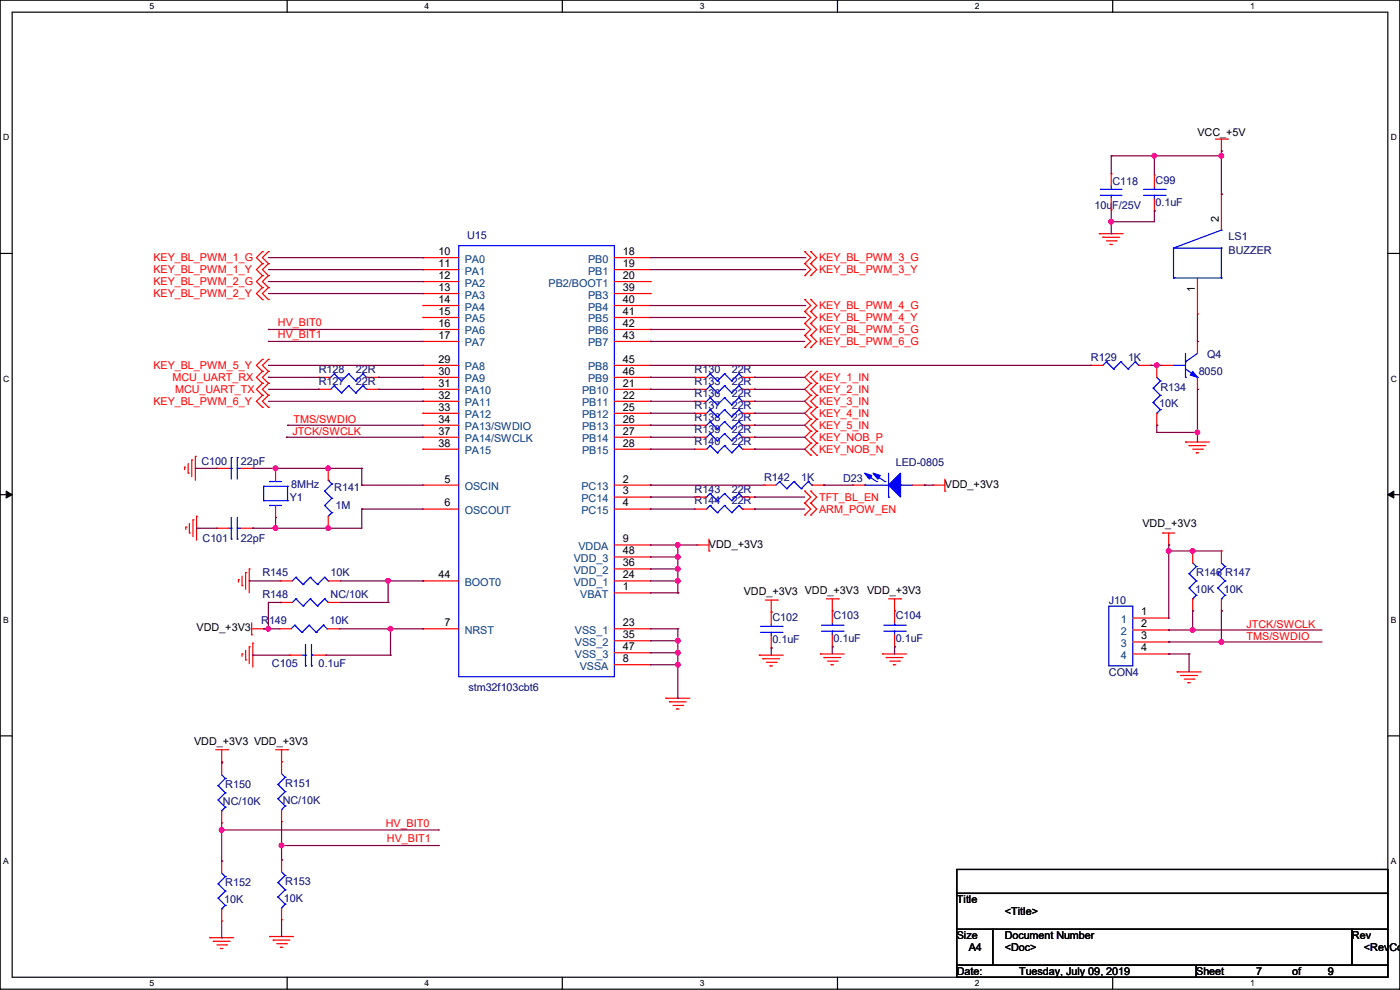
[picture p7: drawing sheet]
<svg xmlns="http://www.w3.org/2000/svg" width="297mm" height="210mm" viewBox="0 0 297 210" stroke-linecap="round" stroke-linejoin="round" font-family="sans-serif">
<path d="M0 0h297v209.8h-297zM2.6 2.6h291.8v204.7h-291.8z" fill="none" stroke="#000" stroke-width=".25"/>
<g fill="#fff">
<path d="M31.7 .3h1v2h-1z"/>
<path d="M31.7 207.6h1v1.9h-1z"/>
</g>
<path d="M60.9 0v2.6M60.9 207.3v2.5" fill="none" stroke="#000" stroke-width=".25"/>
<g fill="#fff">
<path d="M90.1 .3h1v2h-1z"/>
<path d="M90.1 207.6h1v1.9h-1z"/>
</g>
<path d="M119.3 0v2.6M119.3 207.3v2.5" fill="none" stroke="#000" stroke-width=".25"/>
<g fill="#fff">
<path d="M148.5 .3h.9v2h-.9z"/>
<path d="M148.5 207.6h.9v1.9h-.9z"/>
</g>
<path d="M177.7 0v2.6M177.7 207.3v2.5" fill="none" stroke="#000" stroke-width=".25"/>
<g fill="#fff">
<path d="M206.8 .3h1v2h-1z"/>
<path d="M206.8 207.6h1v1.9h-1z"/>
</g>
<path d="M236.1 0v2.6M236.1 207.3v2.5" fill="none" stroke="#000" stroke-width=".25"/>
<g fill="#fff">
<path d="M265.2 .3h1v2h-1z"/>
<path d="M265.2 207.6h1v1.9h-1z"/>
<path d="M.7 28.2h1.2v1.9h-1.2z"/>
<path d="M295.1 28.2h1.2v1.9h-1.2z"/>
<path d="M.7 79.3h1.2v2h-1.2z"/>
<path d="M295.1 79.3h1.2v2h-1.2z"/>
</g>
<path d="M0 53.8h2.6M294.4 53.8h2.6" fill="none" stroke="#000" stroke-width=".25"/>
<g fill="#fff">
<path d="M.7 130.5h1.2v2h-1.2z"/>
<path d="M295.1 130.5h1.1v2h-1.1z"/>
</g>
<path d="M0 104.9h2.6M294.4 104.9h2.6" fill="none" stroke="#000" stroke-width=".25"/>
<path d="M1.3 104.2l1.3 .7-1.3 .8zM294.4 104.9l1.3-.7v1.5z" fill="#000" stroke="#000" stroke-width=".21"/>
<g fill="#fff">
<path d="M.7 181.7h1.2v2h-1.2z"/>
<path d="M295.1 181.7h1.1v2h-1.1z"/>
</g>
<path d="M0 156.1h2.6M294.4 156.1h2.6M203 184.4h91.4v5.1h-91.4zM203 189.5h91.4v7.6h-91.4zM203 197.1h7.6v7.7h-7.6zM210.6 197.1h76.2v7.7h-76.2zM286.8 197.1h7.6v7.7h-7.6zM203 204.8h50.8v2.5h-50.8zM253.8 204.8h40.6v2.5h-40.6z" fill="none" stroke="#000" stroke-width=".25"/>
<g fill="none" stroke="#f00" stroke-width=".25">
<path d="M235.8 36.9h.1M235.8 36.9v2.5M244.9 37.1h.1M244.9 37.1v2.6M257.9 29.5h2.5M259.1 32h.1M259.1 29.5v2.5M260.4 29.5h.1M55.7 53.4h.1M55.7 55.9h.1M55.7 58.5h.1M55.7 53.4l-1.3 1.3 1.3 1.2"/>
<path d="M55.7 55.9l-1.3 1.3 1.3 1.3M55.7 58.5l-1.3 1.2 1.3 1.3M56.9 53.4h.1M56.9 55.9h.1M56.9 58.5h.1M56.9 53.4l-1.2 1.3 1.2 1.2M56.9 55.9l-1.2 1.3 1.2 1.3M56.9 58.5l-1.2 1.2 1.2 1.3M89.7 54.7h.1M89.7 57.2h.1M89.7 59.7h.1M89.7 54.7h7.6"/>
<path d="M89.7 57.2h7.6M89.7 59.7h7.6M130.3 54.7h7.7M130.3 57.2h7.7M130.3 59.7h7.7M138 54.7h.1M138 57.2h.1M138 59.7h.1M170.7 53.4h.1M170.7 55.9h.1M170.7 58.5h.1M170.7 53.4l1.3 1.3-1.3 1.2"/>
<path d="M170.7 55.9l1.3 1.3-1.3 1.3M172 53.4h.1M172 55.9h.1M172 58.5h.1M172 53.4l1.3 1.3-1.3 1.2M172 55.9l1.3 1.3-1.3 1.3M233.2 49.6h.1M233.2 49.6h5.1M234 50.3h.1M234 50.3h3.5M234.7 51.1h2.1M235.5 51.9h.1"/>
<path d="M235.5 51.9h.5M235.8 44.5h.1M235.8 42v2.5M236.8 51.1h.1M244.9 44.7h.1M244.9 42.2v2.5M254 59v7.6M259.1 41.2h.1M259.1 41.2v7.6M55.7 61h.1M55.7 63.5h.1M55.7 76.2h.1"/>
<path d="M55.7 78.8h.1M55.7 61l-1.3 1.3 1.3 1.2M55.7 76.2l-1.3 1.3 1.3 1.3M55.7 78.8l-1.3 1.3 1.3 1.2M56.9 61h.1M56.9 63.5h.1M56.9 76.2h.1M56.9 78.8h.1M56.9 61l-1.2 1.3 1.2 1.2M56.9 76.2l-1.2 1.3 1.2 1.3M56.9 78.8l-1.2 1.3 1.2 1.2M89.7 62.3h.1"/>
<path d="M89.7 64.8h.1M89.7 67.4h.1M89.7 69.9h.1M89.7 72.4h.1M89.7 77.5h.1M89.7 62.3h7.6M89.7 64.8h7.6M89.7 67.4h7.6M89.7 69.9h7.6M89.7 72.4h7.6M89.7 77.5h7.6M130.3 62.3h7.7"/>
<path d="M130.3 64.8h7.7M130.3 67.4h7.7M130.3 69.9h7.7M130.3 72.4h7.7M130.3 77.5h7.7M138 62.3h.1M138 64.8h.1M138 67.4h.1M138 69.9h.1M138 72.4h.1M138 77.5h.1M170.7 63.5h.1"/>
<path d="M170.7 66.1h.1M170.7 68.6h.1M170.7 71.2h.1M170.7 73.7h.1M170.7 63.5l1.3 1.3-1.3 1.3M170.7 66.1l1.3 1.3-1.3 1.2M170.7 68.6l1.3 1.3-1.3 1.3M170.7 71.2l1.3 1.2-1.3 1.3M172 63.5h.1M172 66.1h.1M172 68.6h.1M172 78.8h.1"/>
<path d="M172 71.2h.1M172 73.7h.1M172 63.5l1.3 1.3-1.3 1.3M172 66.1l1.3 1.3-1.3 1.2M172 78.8l-1.3 1.3 1.3 1.2M172 68.6l1.3 1.3-1.3 1.3M172 71.2l1.3 1.2-1.3 1.3M173.3 78.8h.1M173.3 78.8l-1.3 1.3 1.3 1.2M231.4 77.5h.1M231.4 77.5h2.6M241.6 77.5h2.5"/>
<path d="M244.1 77.5h.1M245.4 77.5h.1M245.4 77.5v2.6M246.4 77.5h.1M246.4 77.5h2.6M254 66.6h.1M254 72.4h.1M254 72.4v2.6M39.2 99.1h.1M39.2 99.1v.5M39.9 98.3v2.1M40.7 97.6h.1"/>
<path d="M40.7 97.6v3.5M41.4 96.8h.1M41.4 96.8v5.1M46 99.4h.1M46 99.4h2.6M51.1 99.4h2.5M53.6 99.4h.1M55.7 83.9h.1M55.7 86.4h.1M55.7 81.3h.1M55.7 83.9l-1.3 1.2 1.3 1.3M55.7 81.3l-1.3 1.3 1.3 1.3"/>
<path d="M56.9 83.9h.1M56.9 86.4h.1M56.9 81.3h.1M56.9 83.9l-1.2 1.2 1.2 1.3M56.9 81.3l-1.2 1.3 1.2 1.3M58.5 99.6h.1M58.5 99.6v2.6M67.6 80.1h.1M67.6 82.6h.1M67.6 82.6h2.5M67.6 80.1h2.5M69.6 99.4h.1"/>
<path d="M69.6 99.4v2.5M77.8 82.6h2.5M77.8 80.1h2.5M80.3 80.1h.1M80.3 82.6h.1M89.7 82.6h.1M89.7 85.1h.1M89.7 87.7h.1M89.7 90.2h.1M89.7 92.8h.1M89.7 95.3h.1M89.7 80.1h.1"/>
<path d="M89.7 95.3h7.6M89.7 82.6h7.6M89.7 85.1h7.6M89.7 87.7h7.6M89.7 90.2h7.6M89.7 92.8h7.6M89.7 80.1h7.6M130.3 95.3h7.7M130.3 82.6h7.7M130.3 85.1h7.7M130.3 87.7h7.7M130.3 90.2h7.7"/>
<path d="M130.3 92.8h7.7M130.3 80.1h7.7M138 82.6h.1M138 85.1h.1M138 87.7h.1M138 90.2h.1M138 92.8h.1M138 95.3h.1M138 80.1h.1M147.4 82.6h.1M147.4 90.2h.1M147.4 85.1h.1"/>
<path d="M147.4 92.8h.1M147.4 80.1h.1M147.4 87.7h.1M147.4 95.3h.1M147.4 95.3h2.5M147.4 82.6h2.5M147.4 85.1h2.5M147.4 87.7h2.5M147.4 90.2h2.5M147.4 92.8h2.5M147.4 80.1h2.5M157.5 95.3h2.6"/>
<path d="M157.5 82.6h2.6M157.5 85.1h2.6M157.5 87.7h2.6M157.5 90.2h2.6M157.5 92.8h2.6M157.5 80.1h2.6M160.1 82.6h.1M160.1 90.2h.1M160.1 85.1h.1M160.1 92.8h.1M160.1 80.1h.1M160.1 87.7h.1"/>
<path d="M160.1 95.3h.1M172 81.3h.1M172 83.9h.1M172 86.4h.1M172 88.9h.1M172 91.5h.1M172 94h.1M172 96.6h.1M172 81.3l-1.3 1.3 1.3 1.3M172 83.9l-1.3 1.2 1.3 1.3M172 86.4l-1.3 1.3 1.3 1.2M172 88.9l-1.3 1.3 1.3 1.3"/>
<path d="M172 91.5l-1.3 1.3 1.3 1.2M172 94l-1.3 1.3 1.3 1.3M173.3 81.3h.1M173.3 83.9h.1M173.3 86.4h.1M173.3 88.9h.1M173.3 91.5h.1M173.3 94h.1M173.3 96.6h.1M173.3 81.3l-1.3 1.3 1.3 1.3M173.3 83.9l-1.3 1.2 1.3 1.3M173.3 86.4l-1.3 1.3 1.3 1.2"/>
<path d="M173.3 88.9l-1.3 1.3 1.3 1.3M173.3 91.5l-1.3 1.3 1.3 1.2M173.3 94l-1.3 1.3 1.3 1.3M245.4 90.2h.1M245.4 87.7v2.5M251.5 93.8h.1M251.5 93.8h5.1M252.3 94.5h.1M252.3 94.5h3.5M253 95.3h2.1M253.8 96.1h.1M253.8 96.1h.5"/>
<path d="M254 82.6h.1M254 80.1v2.5M255.1 95.3h.1M39.4 111.8h.1M39.4 111.8v.5M39.9 100.4h.1M40.2 113.1h.1M40.2 111v2.1M40.9 110.3h.1M40.9 110.3v3.5M41.7 109.5h.1M41.7 109.5v5.1"/>
<path d="M46 112.1h.1M46 112.1h2.6M51.1 112.1h2.5M53.6 112.1h.1M58.5 109.8h.1M58.5 107.2v2.6M69.6 112.1h.1M69.6 109.5v2.6M89.7 102.9h.1M89.7 108h.1M89.7 102.9h7.6M89.7 108h7.6"/>
<path d="M130.3 115.6h7.7M130.3 102.9h7.7M130.3 108h7.7M130.3 105.5h7.7M130.3 118.2h7.7M138 102.9h.1M138 105.5h.1M138 108h.1M138 115.6h.1M138 118.2h.1M147.4 108h.1M147.4 105.5h.1"/>
<path d="M147.4 108h2.5M147.4 105.5h2.5M147.9 115.6h.1M147.9 115.6h2.5M150.4 116.9h.1M150.4 114.3v2.6M157.5 108h2.6M157.5 105.5h2.6M160.1 108h.1M160.1 105.5h.1M162.1 102.9h.1M162.1 102.9h2.5"/>
<path d="M170.7 104.2h.1M170.7 106.7h.1M170.7 109.3h.1M170.7 104.2l1.3 1.3-1.3 1.2M170.7 106.7l1.3 1.3-1.3 1.3M172 104.2h.1M172 106.7h.1M172 109.3h.1M172 104.2l1.3 1.3-1.3 1.2M172 106.7l1.3 1.3-1.3 1.3M172.3 102.9h2.5M174.8 102.9h.1"/>
<path d="M180.9 102.9h.1M180.9 102.9h2.5M193.6 102.9h2.5M196.1 102.9h.1M197.9 102.9h.1M197.9 102.9h2.5M200.4 104.2h.1M200.4 101.6v2.6M246.7 113.1h.1M246.7 113.1h2.5M247.9 115.6h.1M247.9 113.1v2.5"/>
<path d="M253 116.9h.1M253 116.9v2.5M259.1 116.9h.1M259.1 116.9v2.5M50.6 123h.1M50.6 123v.5M51.4 124.2h.1M51.4 138.7h.1M51.4 122.2v2M51.4 138.7v.5M52.1 121.5h.1M52.1 140h.1"/>
<path d="M52.1 121.5v3.5M52.1 138v2M52.9 120.7h.1M52.9 137.2h.1M52.9 120.7v5.1M52.9 137.2v3.6M53.4 134.7h.1M53.4 133.4h2.5M53.4 132.1v2.6M53.6 136.4h.1M53.6 136.4v5.1M55.9 133.4h.1"/>
<path d="M59.2 133.4h.1M59.2 133.4h2.6M59.5 123.2h.1M59.5 127.8h.1M59.5 123.2h2.5M59.5 127.8h2.5M61.5 139h.1M61.5 139h2.6M66.6 139h2.5M69.1 139h.1M69.4 133.4h2.5M69.6 123.2h2.6"/>
<path d="M69.6 127.8h2.6M71.9 133.4h.1M72.2 123.2h.1M72.2 127.8h.1M89.7 123.2h.1M89.7 133.4h.1M89.7 133.4h7.6M89.7 123.2h7.6M130.3 133.4h7.7M130.3 123.2h7.7M130.3 135.9h7.7M130.3 120.7h7.7"/>
<path d="M130.3 125.8h7.7M130.3 138.5h7.7M138 135.9h.1M138 120.7h.1M138 125.8h.1M138 123.2h.1M138 133.4h.1M138 138.5h.1M161.1 139h.1M161.1 139h5.1M161.8 139.7h.1M161.8 139.7h3.6"/>
<path d="M162.3 127.3h2.6M163.6 129.8h.1M163.6 137.5h.1M163.6 127.3v5.1M163.6 134.9v2.6M164.9 127.3h.1M174 138.7h.1M174 138.7h5.1M174.8 139.5h.1M174.8 139.5h3.6M175.3 127h2.5M176.6 129.6h.1"/>
<path d="M176.6 137.2h.1M176.6 127v5.1M176.6 134.7v2.5M177.8 127h.1M187.2 138.7h.1M187.2 138.7h5.1M188 139.5h.1M188 139.5h3.6M188.5 127h2.6M189.8 129.6h.1M189.8 137.2h.1M189.8 127v5.1"/>
<path d="M189.8 134.7v2.5M191.1 127h.1M240.3 138.7h7.6M240.3 131.1h7.6M240.3 133.6h7.6M240.3 136.2h7.6M247.9 131.1h.1M247.9 133.6h.1M247.9 136.2h.1M247.9 138.7h.1M253 129.6h.1M253 127v2.6"/>
<path d="M259.1 129.6h.1M259.1 127v2.6M45.8 159h2.5M47 159v2.6M48.3 159h.1M58.5 159h2.5M59.7 159v5.1M61 159h.1M130.3 141h7.7M138 141h.1M141.3 148.1h.1M141.3 148.1h5"/>
<path d="M142 148.9h.1M142 148.9h3.6M142.8 149.6h2M143.6 150.4h.1M143.6 150.4h.5M144.8 149.6h.1M162.6 140.5h2M163.4 141.3h.1M163.4 141.3h.5M164.6 140.5h.1M175.6 140.3h2M176.3 141h.1"/>
<path d="M176.3 141h.5M177.6 140.3h.1M188.8 140.3h2M189.5 141h.1M189.5 141h.5M190.8 140.3h.1M249.7 142.5h.1M249.7 142.5h5.1M250.5 143.3h.1M250.5 143.3h3.5M251.2 144.1h2.1M252 144.8h.1"/>
<path d="M252 144.8h.5M253.3 144.1h.1M47 161.6h.1M47 161.8h.1M47 174.5h.1M47 161.8v2.6M47 172v2.5M59.7 161.6h.1M59.7 174.3h.1M59.7 171.7v2.6M44.5 198.9h.1M44.5 198.9h5.1"/>
<path d="M45.3 199.7h.1M45.3 199.7h3.5M47 182.7h.1M47 195.4h.1M47 182.7v2.5M47 192.8v2.6M57.2 198.7h.1M57.2 198.7h5.1M58 199.4h.1M58 199.4h3.5M59.7 182.4h.1M59.7 195.1h.1"/>
<path d="M59.7 182.4v2.6M59.7 192.6v2.5M46 200.4h2M46.8 201.2h.1M46.8 201.2h.5M48 200.4h.1M58.7 200.2h2M59.5 201h.1M59.5 201h.5M60.7 200.2h.1"/>
</g>
<g fill="none" stroke="#00f" stroke-width=".25">
<path d="M235.8 39.4v.8M244.9 39.7v.5M97.3 52.1h33v91.5h-33zM233.5 40.2h.1M233.5 41.4h.1M233.5 40.2h4.5M233.5 41.4h4.5M235.8 41.4h.1M235.8 40.2h.1M235.8 41.4v.6M242.6 40.2h4.6M242.6 41.4h4.6"/>
<path d="M244.9 40.2h.1M244.9 41.4h.1M244.9 41.4v.8M247.2 41.4h.1M247.2 40.2h.1M249 52.6h.1M249 59h.1M249 59h10.1M249 52.6h10.1M249 52.6v6.4M259.1 59h.1M259.1 52.6h.1"/>
<path d="M259.1 48.8h.1M259.1 52.6v6.4M259.1 48.8l-10.1 3.8M70.9 79.3h.1M70.9 79.3l-.8 .8M70.9 79.3l1.5 1.5M74 79.3h.1M74 79.3l-1.6 1.5M74 79.3l1.5 1.5M77 79.3h.1M77 79.3l-1.5 1.5M77 79.3l.8 .8"/>
<path d="M150.7 79.3h.1M150.7 79.3l-.8 .8M150.7 79.3l1.5 1.5M153.7 79.3h.1M153.7 79.3l-1.5 1.5M153.7 79.3l1.5 1.5M156.8 79.3h.1M156.8 79.3l-1.6 1.5M156.8 79.3l.7 .8M234.7 76.8h.1M234.7 76.8l-.7 .7M234.7 76.8l1.6 1.5"/>
<path d="M236.3 78.3h.1M237.8 76.8h.1M237.8 76.8l-1.5 1.5M237.8 76.8l1.5 1.5M239.3 78.3h.1M240.8 76.8h.1M240.8 76.8l-1.5 1.5M240.8 76.8l.8 .7M241.6 77.5h.1M249 77.5h.1M249 77.5h2.5M251.5 76.8h.1"/>
<path d="M251.5 75v5.1M251.5 78.3l2.5 1.8M254 75l-2.5 1.8M48.6 99.4h.5M49.1 99.4h.1M49.1 97.1h.1M49.1 97.1v4.5M50.3 97.1h.1M50.3 99.4h.1M50.3 99.4h.8M50.3 97.1v4.5M70.9 81.8h.1"/>
<path d="M70.9 81.8l-.8 .8M70.9 81.8l1.5 1.6M72.4 80.8h.1M72.4 83.4h.1M74 81.8h.1M74 81.8l-1.6 1.6M74 81.8l1.5 1.6M75.5 80.8h.1M75.5 83.4h.1M77 81.8h.1M77 81.8l-1.5 1.6M77 81.8l.8 .8"/>
<path d="M77.8 80.1h.1M77.8 82.6h.1M150.7 81.8h.1M150.7 89.5h.1M150.7 84.4h.1M150.7 92h.1M150.7 86.9h.1M150.7 94.5h.1M150.7 81.8l-.8 .8M150.7 81.8l1.5 1.6M150.7 89.5l-.8 .7M150.7 89.5l1.5 1.5"/>
<path d="M150.7 84.4l1.5 1.5M150.7 84.4l-.8 .7M150.7 92l-.8 .8M150.7 92l1.5 1.5M150.7 86.9l-.8 .8M150.7 86.9l1.5 1.5M150.7 94.5l-.8 .8M150.7 94.5l1.5 1.6M152.2 83.4h.1M152.2 91h.1M152.2 85.9h.1M152.2 93.5h.1"/>
<path d="M152.2 80.8h.1M152.2 88.4h.1M152.2 96.1h.1M153.7 81.8h.1M153.7 89.5h.1M153.7 84.4h.1M153.7 92h.1M153.7 86.9h.1M153.7 94.5h.1M153.7 81.8l-1.5 1.6M153.7 81.8l1.5 1.6M153.7 89.5l-1.5 1.5"/>
<path d="M153.7 89.5l1.5 1.5M153.7 84.4l-1.5 1.5M153.7 84.4l1.5 1.5M153.7 92l-1.5 1.5M153.7 92l1.5 1.5M153.7 86.9l-1.5 1.5M153.7 86.9l1.5 1.5M153.7 94.5l-1.5 1.6M153.7 94.5l1.5 1.6M155.2 83.4h.1M155.2 91h.1M155.2 85.9h.1"/>
<path d="M155.2 93.5h.1M155.2 80.8h.1M155.2 88.4h.1M155.2 96.1h.1M156.8 81.8h.1M156.8 89.5h.1M156.8 84.4h.1M156.8 92h.1M156.8 86.9h.1M156.8 94.5h.1M156.8 81.8l-1.6 1.6M156.8 81.8l.7 .8"/>
<path d="M156.8 89.5l-1.6 1.5M156.8 89.5l.7 .7M156.8 84.4l-1.6 1.5M156.8 84.4l.7 .7M156.8 92l-1.6 1.5M156.8 92l.7 .8M156.8 86.9l-1.6 1.5M156.8 86.9l.7 .8M156.8 94.5l-1.6 1.6M156.8 94.5l.7 .8M157.5 82.6h.1M157.5 90.2h.1"/>
<path d="M157.5 85.1h.1M157.5 92.8h.1M157.5 80.1h.1M157.5 87.7h.1M157.5 95.3h.1M244.6 82.3h.1M244.6 85.4h.1M244.6 82.3l1.6 1.6M244.6 85.4l1.6 1.5M245.4 87.7h.1M245.4 80.1l.8 .7M246.2 80.8h.1"/>
<path d="M246.2 83.9h.1M246.2 86.9h.1M246.2 80.8l-1.6 1.5M246.2 83.9l-1.6 1.5M246.2 86.9l-.8 .8M251.5 80.1h.1M254 80.1h.1M48.6 112.1h.5M49.1 112.1h.1M49.1 114.3h.1M49.1 109.8v4.5M50.3 114.3h.1"/>
<path d="M50.3 112.1h.1M50.3 109.8v4.5M50.3 112.1h.8M55.9 106.2h.1M55.9 103.2h.1M55.9 106.2h5.1M55.9 103.2v3M55.9 103.2h5.1M57.2 107.2h.1M57.2 102.2h.1M57.2 107.2h2.5M57.2 102.2h2.5"/>
<path d="M61 103.2h.1M61 106.2h.1M61 103.2v3M68.9 107.2h.1M68.9 104.2h.1M68.9 107.2l1.5 1.6M68.9 104.2l1.5 1.5M69.6 101.9h.1M69.6 101.9l.8 .8M70.4 108.8h.1M70.4 105.7h.1M70.4 102.7h.1"/>
<path d="M70.4 108.8l-.8 .7M70.4 105.7l-1.5 1.5M70.4 102.7l-1.5 1.5M150.7 107.2h.1M150.7 104.7h.1M150.7 107.2l-.8 .8M150.7 107.2l1.5 1.6M150.7 104.7l-.8 .8M150.7 104.7l1.5 1.5M152.2 108.8h.1M152.2 106.2h.1M153.7 107.2h.1"/>
<path d="M153.7 104.7h.1M153.7 107.2l-1.5 1.6M153.7 107.2l1.5 1.6M153.7 104.7l-1.5 1.5M153.7 104.7l1.5 1.5M155.2 108.8h.1M155.2 106.2h.1M156.8 107.2h.1M156.8 104.7h.1M156.8 107.2l-1.6 1.6M156.8 107.2l.7 .8M156.8 104.7l-1.6 1.5"/>
<path d="M156.8 104.7l.7 .8M157.5 108h.1M157.5 105.5h.1M165.4 102.2h.1M165.4 102.2l-.8 .7M165.4 102.2l1.5 1.5M166.9 103.7h.1M168.4 102.2h.1M168.4 102.2l-1.5 1.5M168.4 102.2l1.6 1.5M170 103.7h.1M171.5 102.2h.1"/>
<path d="M171.5 102.2l-1.5 1.5M171.5 102.2l.8 .7M172.3 102.9h.1M183.4 102.9h.1M183.4 102.9h5.1M183.7 100.6l2.3 1.6M185.5 100.6l2.2 1.6M186 102.2h.1M187.7 102.2h.1M188.5 105.5h.1M188.5 100.4v5.1M191.1 102.9h.1"/>
<path d="M191.1 102.9h2.5M253 119.4l.8 .8M259.1 119.4l.8 .8M62.5 132.6h.1M62.5 132.6l-.7 .8M62.5 132.6l1.6 1.6M62.8 122.5h.1M62.8 127h.1M62.8 122.5l-.8 .7M62.8 122.5l1.5 1.5M62.8 127l-.8 .8M62.8 127l1.5 1.6"/>
<path d="M64.1 134.2h.1M64.1 139h.7M64.3 124h.1M64.3 128.6h.1M64.8 139h.1M64.8 136.7v4.6M65.6 132.6h.1M65.6 132.6l-1.5 1.6M65.6 132.6l1.5 1.6M65.8 122.5h.1M65.8 127h.1M65.8 122.5l-1.5 1.5"/>
<path d="M65.8 122.5l1.6 1.5M65.8 127l-1.5 1.6M65.8 127l1.6 1.6M66.1 139h.1M66.1 139h.5M66.1 136.7v4.6M67.1 134.2h.1M67.4 124h.1M67.4 128.6h.1M68.6 132.6h.1M68.6 132.6l-1.5 1.6M68.6 132.6l.8 .8"/>
<path d="M68.9 122.5h.1M68.9 127h.1M68.9 122.5l-1.5 1.5M68.9 122.5l.7 .7M68.9 127l-1.5 1.6M68.9 127l.7 .8M69.4 133.4h.1M69.6 123.2h.1M69.6 127.8h.1M161.3 134.2h4.6M161.3 132.9h4.6M163.6 132.9h.1"/>
<path d="M163.6 134.2h.1M163.6 132.4v.5M163.6 134.2v.7M165.9 134.2h.1M165.9 132.9h.1M174.3 133.9h4.6M174.3 132.6h4.6M176.6 132.6h.1M176.6 133.9h.1M176.6 132.1v.5M176.6 133.9v.8M178.9 133.9h.1"/>
<path d="M178.9 132.6h.1M187.5 133.9h4.6M187.5 132.6h4.6M189.8 132.6h.1M189.8 133.9h.1M189.8 132.1v.5M189.8 133.9v.8M192.1 133.9h.1M192.1 132.6h.1M235.2 128.6h5.1v12.7h-5.1zM252.3 121.7h.1M252.3 124.8h.1"/>
<path d="M252.3 121.7l1.5 1.5M252.3 124.8l1.5 1.5M253 127h.1M253.8 120.2h.1M253.8 123.2h.1M253.8 126.3h.1M253.8 126.3l-.8 .7M253.8 120.2l-1.5 1.5M253.8 123.2l-1.5 1.6M258.4 121.7h.1M258.4 124.8h.1M258.4 121.7l1.5 1.5"/>
<path d="M258.4 124.8l1.5 1.5M259.1 127h.1M259.9 120.2h.1M259.9 123.2h.1M259.9 126.3h.1M259.9 120.2l-1.5 1.5M259.9 123.2l-1.5 1.6M259.9 126.3l-.8 .7M64.8 141.3h.1M66.1 141.3h.1M46.3 166.7h.1M46.3 169.7h.1"/>
<path d="M46.3 166.7l1.5 1.5M46.3 169.7l1.5 1.5M47 172h.1M47 164.4l.8 .7M47.8 165.1h.1M47.8 168.2h.1M47.8 171.2h.1M47.8 165.1l-1.5 1.6M47.8 168.2l-1.5 1.5M47.8 171.2l-.8 .8M59 166.4h.1M59 169.5h.1"/>
<path d="M59 166.4l1.5 1.5M59 169.5l1.5 1.5M59.7 171.7h.1M59.7 164.1l.8 .8M60.5 164.9h.1M60.5 167.9h.1M60.5 171h.1M60.5 164.9l-1.5 1.5M60.5 167.9l-1.5 1.6M60.5 171l-.8 .7M46.3 187.5h.1M46.3 190.5h.1"/>
<path d="M46.3 187.5l1.5 1.5M46.3 190.5l1.5 1.6M47 192.8h.1M47 185.2l.8 .8M47.8 186h.1M47.8 189h.1M47.8 192.1h.1M47.8 186l-1.5 1.5M47.8 189l-1.5 1.5M47.8 192.1l-.8 .7M59 187.2h.1M59 190.3h.1"/>
<path d="M59 187.2l1.5 1.6M59 190.3l1.5 1.5M59.7 192.6h.1M59.7 185l.8 .7M60.5 185.7h.1M60.5 188.8h.1M60.5 191.8h.1M60.5 185.7l-1.5 1.5M60.5 188.8l-1.5 1.5M60.5 191.8l-.8 .8"/>
</g>
<g fill="#00f" stroke="#00f" stroke-width=".25">
<path d="M188.5 102.9l2.6-2.5v5.1z"/>
<path d="M185.2 100.4l1.5 .5-.5 .7z"/>
<path d="M183.4 100.4l1.6 .5-.6 .7z"/>
<path d="M253 78.8l1 1.3-1.5-.6z"/>
</g>
<g fill="none" stroke="#800040" stroke-width=".25">
<path d="M235.8 33.1h.1M235.8 33.1h23.3M235.8 33.1v3.8M244.9 33.1h.1M244.9 33.1v4M259.1 32h.1M259.1 33.1h.1M259.1 32v9.2M56.9 54.7h32.8M56.9 57.2h32.8M56.9 59.7h32.8M89.7 54.7h.1"/>
<path d="M89.7 57.2h.1M89.7 59.7h.1M138 54.7h32.7M138 57.2h32.7M170.7 54.7h.1M170.7 57.2h.1M235.8 47h.1M235.8 49.6h.1M235.8 44.5v5.1M244.9 44.7h.1M244.9 44.7v2.3h-9.1M259.1 41.2h.1"/>
<path d="M56.9 69.9h.1M56.9 72.4h.1M56.9 62.3h32.8M56.9 77.5h32.8M56.9 69.9h32.8M56.9 72.4h32.8M89.7 62.3h.1M89.7 77.5h.1M138 69.9h.1M138 72.4h.1M138 64.8h32.7M138 67.4h32.7"/>
<path d="M138 77.5h93.4M138 69.9h32.7M138 72.4h32.7M170.7 64.8h.1M170.7 67.4h.1M231.4 77.5h.1M244.1 77.5h.1M244.1 77.5h2.3M245.4 77.5h.1M254 72.4h.1M254 66.6v5.8M41.4 99.4h.1"/>
<path d="M41.4 99.4h4.6M53.6 99.4h.1M53.6 99.4h23.2M56.9 80.1h.1M56.9 85.1h32.8M56.9 80.1h10.7M56.9 82.6h10.7M58.5 99.4h.1M58.5 99.4v.2M60.7 92.8h.1M60.7 92.8h29M61 90.2h.1"/>
<path d="M61 90.2h28.7M67.6 82.6h.1M69.6 99.4h.1M76.8 99.4h.1M76.8 99.4v3.5M80.3 80.1h.1M80.3 80.1h9.4M80.3 82.6h9.4M89.7 85.1h.1M89.7 82.6h.1M138 80.1h.1M138 82.6h.1"/>
<path d="M138 85.1h.1M138 87.7h.1M138 90.2h.1M138 92.8h.1M138 95.3h.1M138 85.1h9.4M138 80.1h9.4M138 82.6h9.4M138 87.7h9.4M138 90.2h9.4M138 92.8h9.4M138 95.3h9.4"/>
<path d="M160.1 80.1h.1M160.1 82.6h.1M160.1 85.1h.1M160.1 87.7h.1M160.1 90.2h.1M160.1 92.8h.1M160.1 95.3h.1M160.1 85.1h10.6M160.1 80.1h10.6M160.1 82.6h10.6M160.1 87.7h10.6M160.1 90.2h10.6"/>
<path d="M160.1 92.8h10.6M160.1 95.3h10.6M245.4 90.2h.1M245.4 91.7h.1M245.4 90.2v1.5M245.4 91.7h8.6M254 82.6h.1M254 91.7h.1M254 82.6v11.2M41.7 112.1h.1M41.7 112.1h4.3M53.6 112.1h.1"/>
<path d="M58.5 109.8h.1M58.5 112.1h.1M58.5 109.8v2.3M69.6 112.1h.1M76.8 102.9h.1M76.8 108h.1M76.8 108v4.1h-23.2M76.8 102.9h12.9M76.8 108h12.9M138 102.9h.1M138 105.5h.1M138 108h.1"/>
<path d="M138 102.9h24.1M138 108h9.4M138 115.6h9.9M138 118.2h5.8M138 105.5h9.4M143.8 115.6h.1M143.8 118.2h.1M143.8 115.6v10.2M160.1 105.5h.1M160.1 108h.1M160.1 108h10.6M160.1 105.5h10.6"/>
<path d="M174.8 102.9h.1M174.8 102.9h6.1M196.1 102.9h.1M196.1 102.9h1.8M247.9 115.6h.1M247.9 116.9h.1M247.9 115.6v15.5M247.9 116.9h11.2M253 116.9h.1M52.9 123.2h.1M52.9 123.2h6.6M53.6 139h.1"/>
<path d="M53.6 139h7.9M55.9 133.4h.1M55.9 133.4h3.3M56.9 127.8h.1M56.9 133.4h.1M56.9 127.8h2.6M56.9 127.8v5.6M59.5 127.8h.1M69.1 139h13.7M71.9 133.4h17.8M72.2 123.2h17.5M72.2 127.8h10.1"/>
<path d="M82.3 123.2h.1M82.3 127.8h.1M82.3 123.2v4.6M82.8 133.4h.1M82.8 139h.1M82.8 133.4v5.6M89.7 123.2h.1M89.7 133.4h.1M138 123.2h5.8M138 133.4h5.8M138 135.9h5.8M138 138.5h5.8"/>
<path d="M138 125.8h5.8M138 120.7h5.8M143.8 133.4h.1M143.8 135.9h.1M143.8 138.5h.1M143.8 125.8h.1M143.8 120.7h.1M143.8 123.2h.1M143.8 133.4v14.7M163.6 137.5h.1M163.6 137.5v1.5M176.6 137.2h.1"/>
<path d="M176.6 137.2v1.5M189.8 137.2h.1M189.8 137.2v1.5M247.9 133.6h.1M247.9 136.2h.1M247.9 138.7h.1M247.9 133.6h32.6M247.9 136.2h32.6M247.9 138.7h4.4M252.3 138.7h.1M252.3 138.7v3.8M253 129.6h.1"/>
<path d="M253 133.6h.1M253 129.6v4M259.1 129.6h.1M259.1 136.2h.1M259.1 129.6v6.6M138 141h5.8M143.8 141h.1M143.8 148.1h.1M47 176.1h.1M47 161.8h.1M47 161.6v.2M47 174.5v8.2"/>
<path d="M47 176.1h46M59.7 179.4h.1M59.7 174.3v8.1M59.7 179.4h33.3M93 176.1h.1M93 179.4h.1M47 198.9h.1M47 182.7h.1M47 195.4v3.5M59.7 198.7h.1M59.7 182.4h.1M59.7 195.1v3.6"/>
</g>
<g fill="#f0f" stroke="#f0f" stroke-width=".25">
<circle cx="247.9" cy="116.9" r=".49"/>
<circle cx="253" cy="116.9" r=".49"/>
<circle cx="253" cy="133.6" r=".49"/>
<circle cx="259.1" cy="136.2" r=".49"/>
<circle cx="58.4" cy="99.3" r=".49"/>
<circle cx="69.6" cy="99.3" r=".49"/>
<circle cx="58.4" cy="112" r=".49"/>
<circle cx="69.6" cy="112" r=".49"/>
<circle cx="82.3" cy="123.2" r=".49"/>
<circle cx="82.8" cy="133.4" r=".49"/>
<circle cx="56.9" cy="133.4" r=".49"/>
<circle cx="143.8" cy="135.9" r=".49"/>
<circle cx="143.8" cy="138.5" r=".49"/>
<circle cx="143.8" cy="141" r=".49"/>
<circle cx="143.8" cy="115.6" r=".49"/>
<circle cx="143.8" cy="118.1" r=".49"/>
<circle cx="143.8" cy="120.7" r=".49"/>
<circle cx="143.8" cy="123.2" r=".49"/>
<circle cx="245.4" cy="77.5" r=".49"/>
<circle cx="254" cy="91.7" r=".49"/>
<circle cx="259.1" cy="33" r=".49"/>
<circle cx="47" cy="176" r=".49"/>
<circle cx="59.7" cy="179.3" r=".49"/>
<circle cx="244.9" cy="33" r=".49"/>
<circle cx="235.7" cy="47" r=".49"/>
</g>
<g font-size="2.3">
<text x="254" y="28.8">VCC_+5V</text>
<text x="258.6" y="47" transform="rotate(-90 258.6 47)">2</text>
<text x="93" y="54.1">10</text>
<text x="93" y="56.6">11</text>
<text x="93" y="59.2">12</text>
<text x="132.1" y="54.1">18</text>
<text x="132.1" y="56.6">19</text>
<text x="132.1" y="59.2">20</text>
<text x="93" y="61.7">13</text>
<text x="93" y="64.3">14</text>
<text x="132.1" y="61.7">39</text>
<text x="132.1" y="64.3">40</text>
<text x="253.5" y="62" transform="rotate(-90 253.5 62)">1</text>
<text x="93" y="66.8">15</text>
<text x="93" y="69.3">16</text>
<text x="93" y="71.9">17</text>
<text x="132.1" y="66.8">41</text>
<text x="132.1" y="69.3">42</text>
<text x="132.1" y="71.9">43</text>
<text x="93" y="77">29</text>
<text x="132.1" y="77">45</text>
<text x="93" y="82">31</text>
<text x="93" y="79.5">30</text>
<text x="132.1" y="82">21</text>
<text x="132.1" y="79.5">46</text>
<text x="93" y="84.6">32</text>
<text x="93" y="87.1">33</text>
<text x="93" y="89.7">34</text>
<text x="132.1" y="84.6">22</text>
<text x="132.1" y="87.1">25</text>
<text x="132.1" y="89.7">26</text>
<text x="93" y="92.2">37</text>
<text x="93" y="94.7">38</text>
<text x="132.1" y="92.2">27</text>
<text x="132.1" y="94.7">28</text>
<text x="94.3" y="102.4">5</text>
<text x="94.3" y="107.4">6</text>
<text x="132.1" y="102.4">2</text>
<text x="132.1" y="104.9">3</text>
<text x="132.1" y="107.4">4</text>
<text x="200.5" y="103.5">VDD_+3V3</text>
<text x="242.4" y="111.8">VDD_+3V3</text>
<text x="132.1" y="115.1">9</text>
<text x="132.1" y="117.6">48</text>
<text x="150.4" y="116.2">VDD_+3V3</text>
<text x="93" y="122.7">44</text>
<text x="132.1" y="120.1">36</text>
<text x="132.1" y="125.2">1</text>
<text x="132.1" y="122.7">24</text>
<text x="157.8" y="126.3">VDD_+3V3 VDD_+3V3</text>
<text x="183.9" y="126.1">VDD_+3V3</text>
<text x="242.1" y="130.6">1</text>
<text x="41.7" y="133.9">VDD_+3V3</text>
<text x="94.3" y="132.8">7</text>
<text x="132.1" y="135.4">35</text>
<text x="132.1" y="132.8">23</text>
<text x="132.1" y="137.9">47</text>
<text x="242.1" y="133.1">2</text>
<text x="242.1" y="135.6">3</text>
<text x="132.1" y="140.5">8</text>
<text x="242.1" y="138.2">4</text>
<text x="41.2" y="158.1">VDD_+3V3 VDD_+3V3</text>
<text x="203" y="191.6">Title</text>
<text x="213.2" y="194.1">&lt;Title&gt;</text>
<text x="203" y="199.2">Size</text>
<text x="205.5" y="201.8">A4</text>
<text x="213.1" y="199.2">Document Number</text>
<text x="213.2" y="201.8">&lt;Doc&gt;</text>
<text x="286.8" y="199.2">Rev</text>
<text x="289.4" y="201.8">&lt;RevCod</text>
<text x="203" y="206.8">Date:</text>
<text x="216.2" y="206.8">Tuesday, July 09, 2019</text>
<text x="253.8" y="206.8">Sheet</text>
<text x="266.5" y="206.8">7</text>
<text x="274.1" y="206.8">of</text>
<text x="281.7" y="206.8">9</text>
</g>
<g font-size="2.3" fill="#000080">
<text x="236" y="39.2">C118</text>
<text x="245.2" y="38.9">C99</text>
<text x="232.2" y="44.3">10uF/25V</text>
<text x="245.2" y="43.8">0.1uF</text>
<text x="99.1" y="50.6">U15</text>
<text x="260.6" y="50.9">LS1</text>
<text x="260.6" y="53.9">BUZZER</text>
<text x="231.4" y="76.5">R129</text>
<text x="239.3" y="76.5">1K</text>
<text x="256.1" y="76">Q4</text>
<text x="67.6" y="79.1">R128</text>
<text x="67.6" y="81.6">R127</text>
<text x="75.5" y="79.1">22R</text>
<text x="75.5" y="81.6">22R</text>
<text x="147.4" y="81.6">R133</text>
<text x="147.4" y="79.1">R130</text>
<text x="155.2" y="81.6">22R</text>
<text x="155.2" y="79.1">22R</text>
<text x="246.2" y="82.9">R134</text>
<text x="254.3" y="79.6">8050</text>
<text x="147.4" y="89.2">R138</text>
<text x="147.4" y="84.2">R136</text>
<text x="147.4" y="86.7">R137</text>
<text x="155.2" y="89.2">22R</text>
<text x="155.2" y="84.2">22R</text>
<text x="155.2" y="86.7">22R</text>
<text x="245.9" y="86.4">10K</text>
<text x="147.4" y="91.8">R139</text>
<text x="147.4" y="94.3">R140</text>
<text x="155.2" y="91.8">22R</text>
<text x="155.2" y="94.3">22R</text>
<text x="42.7" y="98.6">C100</text>
<text x="51.1" y="98.6">22pF</text>
<text x="162.1" y="101.9">R142</text>
<text x="170" y="101.9">1K</text>
<text x="190" y="98.9">LED-0805</text>
<text x="61.5" y="106.3">Y1</text>
<text x="61.8" y="103.5">8MHz</text>
<text x="70.9" y="104.2">R141</text>
<text x="147.4" y="107">R144</text>
<text x="147.4" y="104.5">R143</text>
<text x="155.2" y="107">22R</text>
<text x="155.2" y="104.5">22R</text>
<text x="178.9" y="102.2">D23</text>
<text x="71.2" y="108">1M</text>
<text x="43" y="114.9">C101</text>
<text x="51.1" y="114.9">22pF</text>
<text x="55.7" y="122.3">R145</text>
<text x="70.1" y="122.3">10K</text>
<text x="253.5" y="125.8">10K</text>
<text x="253.8" y="122.3">R146 R147</text>
<text x="259.6" y="125.8">10K</text>
<text x="55.7" y="126.8">R148</text>
<text x="70.1" y="126.8">NC/10K</text>
<text x="163.9" y="131.7">C102</text>
<text x="176.8" y="131.4">C103</text>
<text x="190" y="131.4">C104</text>
<text x="235.2" y="128.1">J10</text>
<text x="55.4" y="132.4">R149</text>
<text x="69.9" y="132.4">10K</text>
<text x="163.9" y="136.5">0.1uF</text>
<text x="176.8" y="136.2">0.1uF</text>
<text x="190" y="136.2">0.1uF</text>
<text x="57.7" y="141.6">C105</text>
<text x="67.6" y="141.6">0.1uF</text>
<text x="235.2" y="143.3">CON4</text>
<text x="99.4" y="146.6">stm32f103cbt6</text>
<text x="47.8" y="167.2">R150</text>
<text x="60.5" y="167">R151</text>
<text x="47.3" y="170.8">NC/10K</text>
<text x="60" y="170.5">NC/10K</text>
<text x="47.5" y="191.6">10K</text>
<text x="47.8" y="188">R152</text>
<text x="60.2" y="191.3">10K</text>
<text x="60.5" y="187.8">R153</text>
</g>
<g font-size="2.3" fill="#f00">
<text x="32.6" y="55.5">KEY_BL_PWM_1_G</text>
<text x="32.6" y="58">KEY_BL_PWM_1_Y</text>
<text x="173.8" y="55.5">KEY_BL_PWM_3_G</text>
<text x="173.8" y="58">KEY_BL_PWM_3_Y</text>
<text x="32.6" y="60.5">KEY_BL_PWM_2_G</text>
<text x="32.6" y="63.1">KEY_BL_PWM_2_Y</text>
<text x="173.8" y="65.6">KEY_BL_PWM_4_G</text>
<text x="59" y="69.2">HV_BIT0</text>
<text x="59" y="71.7">HV_BIT1</text>
<text x="173.8" y="68.2">KEY_BL_PWM_4_Y</text>
<text x="173.8" y="70.7">KEY_BL_PWM_5_G</text>
<text x="173.8" y="73.2">KEY_BL_PWM_6_G</text>
<text x="32.6" y="78.3">KEY_BL_PWM_5_Y</text>
<text x="36.6" y="80.9">MCU_UART_RX</text>
<text x="37.1" y="83.4">MCU_UART_TX</text>
<text x="173.8" y="80.9">KEY_1_IN</text>
<text x="173.8" y="83.4">KEY_2_IN</text>
<text x="32.6" y="85.9">KEY_BL_PWM_6_Y</text>
<text x="62.3" y="89.7">TMS/SWDIO</text>
<text x="173.8" y="85.9">KEY_3_IN</text>
<text x="173.8" y="88.5">KEY_4_IN</text>
<text x="62" y="92.2">JTCK/SWCLK</text>
<text x="173.8" y="91">KEY_5_IN</text>
<text x="173.8" y="93.6">KEY_NOB_P</text>
<text x="173.8" y="96.1">KEY_NOB_N</text>
<text x="173.8" y="106.3">TFT_BL_EN</text>
<text x="173.8" y="108.8">ARM_POW_EN</text>
<text x="264.5" y="133.1">JTCK/SWCLK</text>
<text x="264.5" y="135.7">TMS/SWDIO</text>
<text x="81.8" y="175.3">HV_BIT0</text>
<text x="82.1" y="178.6">HV_BIT1</text>
</g>
<g font-size="2.3" fill="#004080">
<text x="98.6" y="55.7">PA0</text>
<text x="98.6" y="58.3">PA1</text>
<text x="124.8" y="55.7">PB0</text>
<text x="124.8" y="58.3">PB1</text>
<text x="98.6" y="60.8">PA2</text>
<text x="98.6" y="63.3">PA3</text>
<text x="98.6" y="65.9">PA4</text>
<text x="116.4" y="60.8">PB2/BOOT1</text>
<text x="124.8" y="63.3">PB3</text>
<text x="124.8" y="65.9">PB4</text>
<text x="98.6" y="68.4">PA5</text>
<text x="98.6" y="71">PA6</text>
<text x="124.8" y="68.4">PB5</text>
<text x="124.8" y="71">PB6</text>
<text x="98.6" y="73.5">PA7</text>
<text x="124.8" y="73.5">PB7</text>
<text x="98.6" y="83.7">PA10</text>
<text x="98.6" y="78.6">PA8</text>
<text x="98.6" y="81.1">PA9</text>
<text x="123.5" y="83.7">PB10</text>
<text x="124.8" y="78.6">PB8</text>
<text x="124.8" y="81.1">PB9</text>
<text x="98.6" y="86.2">PA11</text>
<text x="98.6" y="88.7">PA12</text>
<text x="123.5" y="86.2">PB11</text>
<text x="123.5" y="88.7">PB12</text>
<text x="98.6" y="91.3">PA13/SWDIO</text>
<text x="98.6" y="93.8">PA14/SWCLK</text>
<text x="123.5" y="91.3">PB13</text>
<text x="123.5" y="93.8">PB14</text>
<text x="98.6" y="96.3">PA15</text>
<text x="123.5" y="96.3">PB15</text>
<text x="98.6" y="104">OSCIN</text>
<text x="123.4" y="104">PC13</text>
<text x="123.4" y="106.5">PC14</text>
<text x="98.6" y="109">OSCOUT</text>
<text x="123.4" y="109">PC15</text>
<text x="121.7" y="119.2">VDD_3</text>
<text x="122.7" y="116.7">VDDA</text>
<text x="98.6" y="124.3">BOOT0</text>
<text x="121.7" y="121.7">VDD_2</text>
<text x="121.7" y="124.3">VDD_1</text>
<text x="123.1" y="126.8">VBAT</text>
<text x="98.6" y="134.5">NRST</text>
<text x="122" y="137">VSS_2</text>
<text x="122" y="134.5">VSS_1</text>
<text x="237.8" y="132.2">1</text>
<text x="237.8" y="134.7">2</text>
<text x="237.8" y="137.2">3</text>
<text x="122" y="139.5">VSS_3</text>
<text x="123" y="142.1">VSSA</text>
<text x="237.8" y="139.8">4</text>
</g>
<g font-size="1.8">
<text x="31.7" y="1.9">5</text>
<text x="90.1" y="1.9">4</text>
<text x="148.5" y="1.9">3</text>
<text x="206.8" y="1.9">2</text>
<text x="265.2" y="1.9">1</text>
<text x=".7" y="29.8">D</text>
<text x="295.1" y="29.8">D</text>
<text x=".7" y="80.9">C</text>
<text x="295.1" y="80.9">C</text>
<text x=".7" y="132.1">B</text>
<text x="295.1" y="132.1">B</text>
<text x=".7" y="183.3">A</text>
<text x="295.1" y="183.3">A</text>
<text x="31.7" y="209.2">5</text>
<text x="90.1" y="209.2">4</text>
<text x="148.5" y="209.2">3</text>
<text x="206.8" y="209.2">2</text>
<text x="265.2" y="209.2">1</text>
</g>
</svg>
